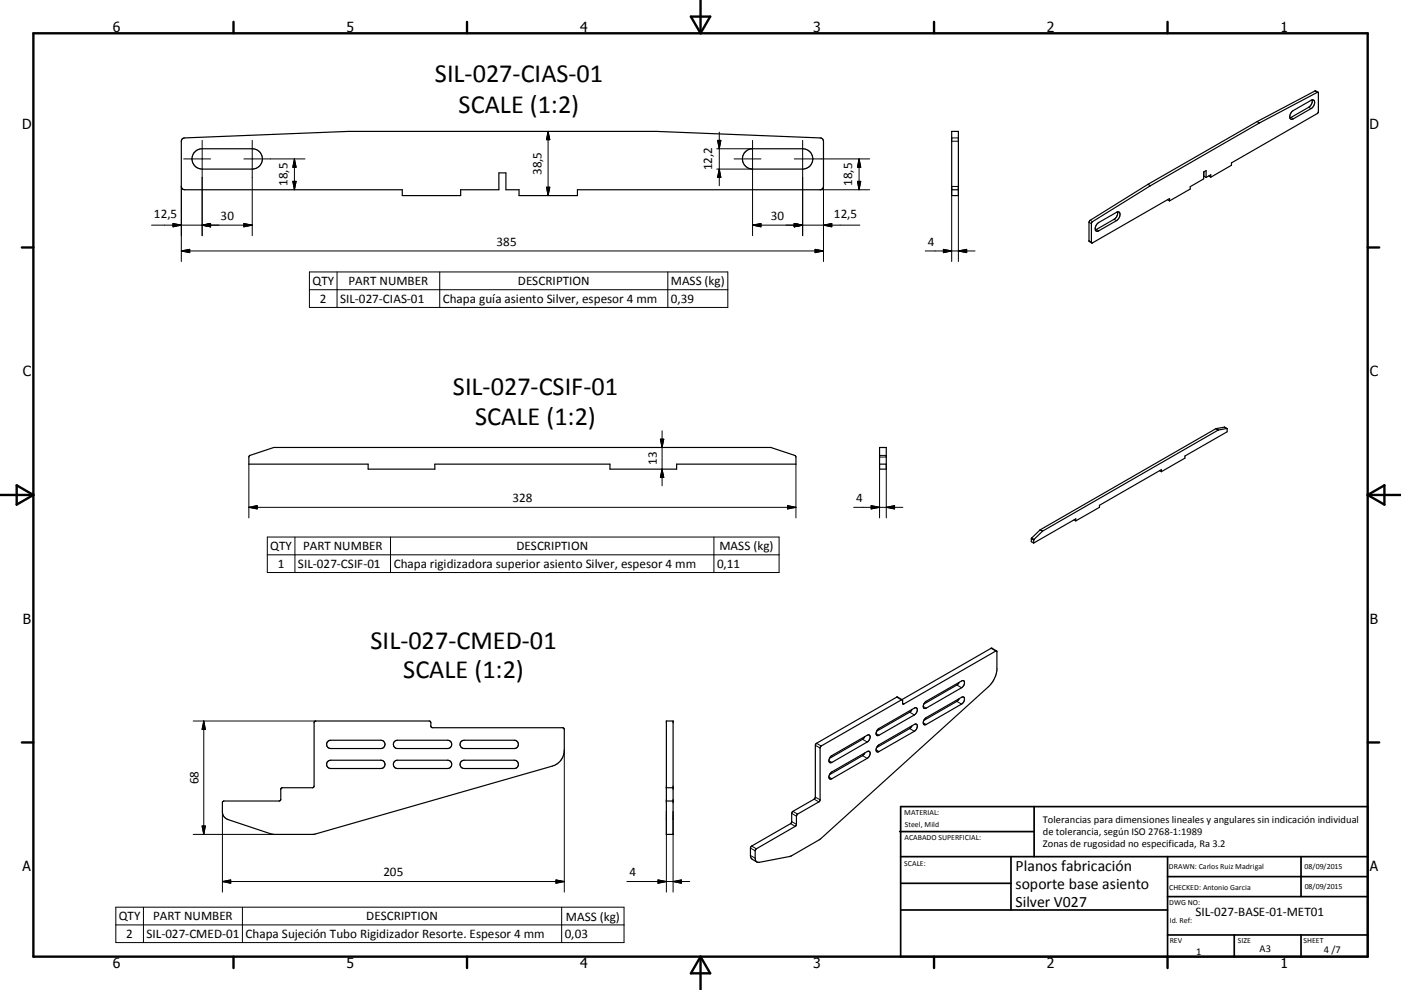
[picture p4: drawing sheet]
<svg xmlns="http://www.w3.org/2000/svg" width="420mm" height="297mm" viewBox="0 0 420 297" stroke-linecap="round" stroke-linejoin="round" font-family="sans-serif">
<g fill="none" stroke="#000" stroke-width=".36">
<path d="M285.3 39.4h2v19.3h-2zM376.9 36.5l-32.7 18.8M376.9 36.5l.7 .4M377.6 36.9l-32.7 18.8M387.3 33.5l5.8-3.4a.77 .77 0 0 1 1 .1 .77 .77 0 0 1 0 1l-.8 1.3-5.5 3.1a.77 .77 0 0 1-1-.1 .77 .77 0 0 1 0-1zM393.4 30a2.22 2.22 0 0 1-1 2.2l-5.7 3.2M395.1 27.7l.2 5.9-.3 .4-25.8 14.9v.7l-6.2 3.6M395.1 27.7l-17.5 9.2M395.2 27.7l-.9-.4-17.4 9.2M54.6 41.8l.7-.4 49.1-2h92.5l49 2 .8 .4 .2 .6v13.5l-.2 .6-.8 .4h-72.8v1.8h-17.5v-1.8h-3.9v-5h-2.1v5h-11.5v1.8h-17.5v-1.8h-65.2l-.8-.4-.2-.6v-13.5zM58.7 45.3l1.1-.6 .8-.1h15a3 3 0 0 1 3.1 3.1 3 3 0 0 1-3.1 3h-15a3 3 0 0 1-2.9-2 3 3 0 0 1 1-3.4zM223.4 45.6l1-.7 1.2-.3h15a3 3 0 0 1 3.1 3.1 3 3 0 0 1-3.1 3h-15a3 3 0 0 1-2.8-1.8 3 3 0 0 1 .6-3.3z"/>
<path d="M285.3 56.9h2M344.2 55.3l-17.5 10.9-.2 .5v5.5l.8 .7M344.2 55.3l.7 .4M344.9 55.7l-17.5 10.9-.2 .5 .1 5.8M350 59.9l.6 .4M360.9 51.6l.7-.4v2M360.9 51.6v2.1l-4.1 2.3v.7l-6.2 3.6M360.9 52.8l.7 .4M362.4 52.8l.6 .4M363 53.2v-.8l-1.4 .8M329 67.1l5.7-3.4a.76 .76 0 0 1 1 .1 .76 .76 0 0 1 0 1l-1 1.4-5.7 3.2a.92 .92 0 0 1-.7-.6 .92 .92 0 0 1 .2-1zM335 63.6a2.23 2.23 0 0 1-1 2.2l-5.6 3.2"/>
<path d="M350.6 60.3v-.7l-23.3 13.3M74.8 136.7l7.4-2.5h148.8l7.4 2.5 .2 .4v2.2h-35.7v1.4h-20v-1.4h-52.5v1.4h-20v-1.4h-35.8v-2.2zM263.7 134.2h2v6.5h-2zM263.7 139.3h2M367.8 128.6l-2.6 .4-52.6 30.3-2.6 2.6-.1 1M367.8 128.6l.1 .9-12.6 7.3v.6l-7.1 4.1M367.9 128.6l-.8-.5-2.6 .5-52.6 30.3-2.6 2.6-.1 1 .7 .4M322 156l.5 .3M322.5 156.3v-.6l-12.6 7.2M347.7 141.2l.5 .3M348.2 141.5v-.6l-18.6 10.7v.6l-7.1 4.1M298.8 195.3l-28 15.9"/>
<path d="M298.8 195.3l.1 5.8a8.4 8.4 0 0 1-2.6 4.9l-50.5 45.8-8.9 5.1-9.3 1.8-.7-.1M298.8 195.3l-1.7-.8-26.7 15.4M199.8 216.3h2v34h-2zM263.2 218.8l10.9-6.4a.67 .67 0 0 1 .9 .2 .67 .67 0 0 1-.1 .9l-.8 1-10.6 6.1a.67 .67 0 0 1-.8-.2 .67 .67 0 0 1 .1-.9zM270.5 209.9l-1.7-.7-24.1 13.9-.3 .5v15.8l-6.8 4.1-.2 .5v2.6l-.3 .4-12 7-.1 .4 .1 2.9 1.8 1.3M270.5 210l-24.5 14-.2 16.2-6.9 4.2-.1 2.9-.2 .5-11.9 6.9-.3 .6v2.2l.2 .8 .3 .3M270.5 210l.2 1.2M270.7 211.2h.1M273.4 212.8l-.7 .9-9.9 5.7M273.4 217.7l-.7 .9-9.9 5.7M277.5 210.5l10.8-6.2a.67 .67 0 0 1 .9 .2 .67 .67 0 0 1-.1 .9l-.8 .9-10.6 6.2a.67 .67 0 0 1-.9-.2 .67 .67 0 0 1 .1-.9zM277.5 215.4l10.8-6.2a.67 .67 0 0 1 .9 .2 .67 .67 0 0 1-.1 .9l-.8 .9-10.6 6.2a.67 .67 0 0 1-.9-.2 .67 .67 0 0 1 .1-.9z"/>
<path d="M287.6 204.7l-.6 .7-10 5.8M287.6 209.6l-.6 .7-10 5.8M98.2 222.5l1-.4h15a1.24 1.24 0 0 1 1.2 1.2 1.24 1.24 0 0 1-1.2 1.3h-15a1.25 1.25 0 0 1-1.2-.8 1.25 1.25 0 0 1 .2-1.3zM98.2 228.5l1-.4h15a1.24 1.24 0 0 1 1.2 1.2 1.24 1.24 0 0 1-1.2 1.3h-15a1.24 1.24 0 0 1-1.2-.8 1.24 1.24 0 0 1 .2-1.3zM118.2 222.5l1-.4h15a1.24 1.24 0 0 1 1.2 1.2 1.24 1.24 0 0 1-1.2 1.3h-15a1.25 1.25 0 0 1-1.2-.8 1.25 1.25 0 0 1 .2-1.3zM118.2 228.5l1-.4h15a1.24 1.24 0 0 1 1.2 1.2 1.24 1.24 0 0 1-1.2 1.3h-15a1.24 1.24 0 0 1-1.2-.8 1.24 1.24 0 0 1 .2-1.3zM138.2 222.5l1-.4h15a1.24 1.24 0 0 1 1.2 1.2 1.24 1.24 0 0 1-1.2 1.3h-15a1.25 1.25 0 0 1-1.2-.8 1.25 1.25 0 0 1 .2-1.3zM138.2 228.5l1-.4h15a1.24 1.24 0 0 1 1.2 1.2 1.24 1.24 0 0 1-1.2 1.3h-15a1.24 1.24 0 0 1-1.2-.8 1.24 1.24 0 0 1 .2-1.3zM199.8 236.3h2M249.2 226.8l10.8-6.2a.67 .67 0 0 1 .9 .2 .67 .67 0 0 1-.1 .9l-.8 .9-10.6 6.1a.67 .67 0 0 1-.9-.2 .67 .67 0 0 1 .1-.9zM249.2 231.7l10.8-6.2a.67 .67 0 0 1 .9 .2 .67 .67 0 0 1-.1 .9l-.8 .9-10.6 6.1a.67 .67 0 0 1-.9-.2 .67 .67 0 0 1 .1-.9zM259.3 221l-.7 .8-9.9 5.7"/>
<path d="M259.3 225.9l-.7 .8-9.9 5.7M263.2 223.7l10.9-6.4a.67 .67 0 0 1 .9 .2 .67 .67 0 0 1-.1 .9l-.8 1-10.6 6.1a.67 .67 0 0 1-.9-.2 .67 .67 0 0 1 .2-.9zM66.8 240.5l.4-.2h16.6l.4-.3v-3.3l.2-.3 9.6-.2 .2-.4v-19l.5-.5h34l.4 .4 .2 1.4 .4 .2h39l.5 .5v6.3a5 5 0 0 1-3.7 4.8l-71.3 20.4h-12.7l-13.1-4.4a2.4 2.4 0 0 1-1.7-2.4zM199.8 240.3h2"/>
</g>
<g fill="none" stroke="#000" stroke-width=".3">
<path d="M164.3 39.4v19.3M164.3 39.4l.5 2.5h-1zM215.6 39.6v16.1M387.1 35.2l.7 .4M392.4 32.2l.7 .4M394.2 27.3l.7 .4M54.4 55.9v22.6M55.1 47.7h8M60.6 42.1v28.6M73.1 47.7h18.3M75.6 42.1v28.6M87.8 54.4h1l-.5 2.5z"/>
<path d="M88.3 47.7v9.2M88.3 47.7l.5 2.5h-1zM163.8 56.2h1l-.5 2.5zM214.9 50.7h10.6M214.9 44.6h10.6M215.1 42.1h1l-.5 2.5zM215.6 50.7l.5 2.5h-1zM220.1 47.7h8M225.6 42.1v28.6M238.1 47.7h22.6M240.6 42.1v28.6M245.9 56.9h14.8"/>
<path d="M246.9 55.9v22.6M257.1 54.4h1l-.5 2.5zM257.6 47.7l.5 2.5h-1zM257.6 47.7v9.2M285.3 42.4h2M285.3 41.4h2M45.4 67.5h30.2M51.9 67.1l2.5 .4-2.5 .6zM54.4 75.3h192.5M54.4 75.3l2.5-.5v1zM60.6 67.5l2.5-.4v1zM73.1 67.1l2.5 .4-2.5 .6z"/>
<path d="M225.6 67.5h32.2M225.6 67.5l2.5-.4v1zM238.1 67.1l2.5 .4-2.5 .6zM244.4 74.8l2.5 .5-2.5 .5zM246.9 67.5l2.5-.4v1zM277.4 75.3h14.9M282.8 74.8l2.5 .5-2.5 .5zM285.3 78.5v-22.6h2v22.6M287.3 75.3l2.5-.5v1zM326.5 72.2l.7 .4M326.5 66.7l.7 .4M326.9 66.1l.6 .4"/>
<path d="M328.7 68.8l.7 .4M334 65.8l.7 .4M92.8 81.6h125.4v10.6h-125.4zM92.8 86.9h125.4M101 81.6v10.6M131.8 81.6v10.6M200.2 81.6v10.6M74.6 139.3v16.1M198 131.8h1l-.5 2.4zM198.5 129.2v16.6M238.6 139.3v16.1M263.7 134.3h2"/>
<path d="M263.7 136.6h2M263.7 137.1h2M263.7 139.3v16.1M265.7 139.3v16.1M364.5 128.6l.7 .4M364.5 128.6l.8 .4M367.1 128.1l.7 .5M74.6 152.2h164M74.6 152.2l2.5-.5v1zM198.5 140.7l.5 2.6h-1zM236.1 151.7l2.5 .5-2.5 .5zM255.9 152.2h14.8"/>
<path d="M261.2 151.7l2.5 .5-2.5 .5zM265.7 152.2l2.5-.5v1zM311.8 159l.7 .4M311.9 158.9l.7 .4M80.1 161.1h153.5v10.7h-153.5zM80.1 166.5h153.5M88.4 161.1v10.7M117.1 161.1v10.7M214 161.1v10.7M309.2 161.6l.7 .5M309.3 161.4l.7 .4M297.1 194.5l1.5 .8"/>
<path d="M57.9 216.3h36.8M61.1 216.3v34M61.1 216.3l.5 2.5h-1zM268.8 209.2l1.5 .8M270.6 211l.4 .2M272.7 213.7l1.4 .8M272.7 218.6l1.4 .8M276.8 211.9l.9 .6M276.8 216.8l.9 .6M286.9 205.5l1.4 .8M286.9 210.4l1.4 .8M169.2 225.1v42.5"/>
<path d="M244.1 239.8l1.4 .8M244.4 223.6l1.5 .8M244.4 239.2l1.5 .8M244.8 223l1.4 .8M248.5 233.1l.9 .5M248.5 228.2l.9 .5M258.6 226.7l1.4 .8M258.6 221.8l1.4 .8M262.7 220.1l.8 .5M262.7 225l.8 .5M57.9 250.3h24.2M60.6 247.8h1l-.5 2.5z"/>
<path d="M66.7 243.5v24.1M199.8 243.5v24.1M201.8 243.5v24.1M225 254.4l1.4 .9M225 256.7l1.4 .8M225.3 253.8l1.5 .8M237 247.1l1.4 .8M237.4 244l1.4 .9M237.4 246.5l1.4 .8M237.7 243.4l1.4 .8M34.7 272.2h152.4v10.6h-152.4zM34.7 277.5h152.4"/>
<path d="M43 272.2v10.6M66.7 264.5h102.5M66.7 264.5l2.5-.5v1zM72.7 272.2v10.6M166.7 264l2.5 .5-2.5 .5zM168.4 272.2v10.6M187.9 264.5h18.9M197.3 264l2.5 .5-2.5 .5zM201.8 264.5l2.5-.5v1z"/>
</g>
<g fill="none" stroke="#000" stroke-width=".71">
<path d="M10 10h400v277h-400zM70 6.6v3.4M140 6.6v3.4M207.1 5h5.8l-2.9 5zM210 0v10M280 6.6v3.4M350 6.6v3.4M6.6 74.2h3.4M410 74.2h3.5M0 148.5h10M5 145.6l5 2.9-5 2.9zM410 148.5h10.1"/>
<path d="M410 148.5l5.1-2.9v5.8zM6.6 222.7h3.4M410 222.7h3.5M70 287v3.4M140 287v3.4M210 287v10M210 287l2.9 5h-5.8zM280 287v3.4M350 287v3.4"/>
</g>
<g fill="none" stroke="#000" stroke-width=".51">
<path d="M269.7 249.5h40.3M270 242h140v45h-140zM270 257h140M303.1 257v16M310 242v15M350 257v30M390.1 257v12M270 265h33.1M270 273h80M350 269h60M350 263h60M350 280.5h60"/>
<path d="M370 280.5v6.5M390.1 280.5v6.5"/>
</g>
<g fill="#000" stroke="#000" stroke-width=".3">
<path d="M87.8 54.4h1l-.5 2.5zM88.3 47.7l.5 2.5h-1zM163.8 56.2h1l-.5 2.5zM164.3 39.4l.5 2.5h-1zM215.1 42.1h1l-.5 2.5zM215.6 50.7l.5 2.5h-1zM257.1 54.4h1l-.5 2.5zM257.6 47.7l.5 2.5h-1zM51.9 67.1l2.5 .4-2.5 .6zM54.4 75.3l2.5-.5v1zM60.6 67.5l2.5-.4v1zM73.1 67.1l2.5 .4-2.5 .6z"/>
<path d="M225.6 67.5l2.5-.4v1zM238.1 67.1l2.5 .4-2.5 .6zM244.4 74.8l2.5 .5-2.5 .5zM246.9 67.5l2.5-.4v1zM282.8 74.8l2.5 .5-2.5 .5zM287.3 75.3l2.5-.5v1zM198 131.8h1l-.5 2.4zM74.6 152.2l2.5-.5v1zM198.5 140.7l.5 2.6h-1zM236.1 151.7l2.5 .5-2.5 .5zM261.2 151.7l2.5 .5-2.5 .5zM265.7 152.2l2.5-.5v1z"/>
<path d="M61.1 216.3l.5 2.5h-1zM60.6 247.8h1l-.5 2.5zM66.7 264.5l2.5-.5v1zM166.7 264l2.5 .5-2.5 .5zM197.3 264l2.5 .5-2.5 .5zM201.8 264.5l2.5-.5v1z"/>
</g>
<g font-size="7.9">
<text x="130.4" y="24.7">SIL-027-CIAS-01</text>
<text x="137.5" y="33.8">SCALE (1:2)</text>
<text x="135.8" y="118.5">SIL-027-CSIF-01</text>
<text x="142.5" y="127.5">SCALE (1:2)</text>
<text x="111.1" y="194.6">SIL-027-CMED-01</text>
<text x="120.9" y="203.5">SCALE (1:2)</text>
</g>
<g font-size="4.7">
<text x="304.5" y="261.2">Planos fabricación</text>
<text x="304.5" y="266.6">soporte base asiento</text>
<text x="304.5" y="272">Silver V027</text>
</g>
<g font-size="4.2">
<text x="33.9" y="9.6">6</text>
<text x="103.9" y="9.6">5</text>
<text x="173.9" y="9.6">4</text>
<text x="243.8" y="9.6">3</text>
<text x="313.9" y="9.6">2</text>
<text x="383.9" y="9.6">1</text>
<text x="6.7" y="38.7">D</text>
<text x="410.5" y="38.7">D</text>
<text x="6.9" y="112.9">C</text>
<text x="410.7" y="112.9">C</text>
<text x="6.9" y="187.1">B</text>
<text x="410.7" y="187.1">B</text>
<text x="6.8" y="261.4">A</text>
<text x="410.7" y="261.4">A</text>
<text x="33.9" y="290.4">6</text>
<text x="103.9" y="290.4">5</text>
<text x="173.9" y="290.4">4</text>
<text x="243.8" y="290.4">3</text>
<text x="313.9" y="290.4">2</text>
<text x="383.9" y="290.4">1</text>
</g>
<g font-size="3.9">
<text x="162.3" y="52.6" transform="rotate(-90 162.3 52.6)">38,5</text>
<text x="213.5" y="51.1" transform="rotate(-90 213.5 51.1)">12,2</text>
<text x="86.2" y="55.8" transform="rotate(-90 86.2 55.8)">18,5</text>
<text x="255.4" y="55.8" transform="rotate(-90 255.4 55.8)">18,5</text>
<text x="46.1" y="65.4">12,5</text>
<text x="66.1" y="66">30</text>
<text x="231.1" y="66">30</text>
<text x="250" y="65.4">12,5</text>
<text x="148.8" y="73.7">385</text>
<text x="278.1" y="73.8">4</text>
<text x="93.7" y="85.5">QTY</text>
<text x="104.5" y="85.5">PART NUMBER</text>
<text x="155.3" y="85.5">DESCRIPTION</text>
<text x="201.2" y="85.6">MASS (kg)</text>
<text x="95.9" y="90.8">2</text>
<text x="101.9" y="90.8">SIL-027-CIAS-01</text>
<text x="132.8" y="90.9">Chapa guía asiento Silver, espesor 4 mm</text>
<text x="201.2" y="90.8">0,39</text>
<text x="196.9" y="139.5" transform="rotate(-90 196.9 139.5)">13</text>
<text x="153.7" y="150.6">328</text>
<text x="256.7" y="150.6">4</text>
<text x="81" y="165">QTY</text>
<text x="90.8" y="165">PART NUMBER</text>
<text x="154.9" y="165">DESCRIPTION</text>
<text x="215.7" y="165.1">MASS (kg)</text>
<text x="83.3" y="170.3">1</text>
<text x="89.3" y="170.3">SIL-027-CSIF-01</text>
<text x="118" y="170.4">Chapa rigidizadora superior asiento Silver, espesor 4 mm</text>
<text x="215" y="170.3">0,11</text>
<text x="59.5" y="235.3" transform="rotate(-90 59.5 235.3)">68</text>
<text x="115" y="262.9">205</text>
<text x="188.7" y="262.9">4</text>
<text x="358.4" y="274.9">SIL-027-BASE-01-MET01</text>
<text x="35.6" y="276.1">QTY</text>
<text x="37.8" y="281.4">2</text>
<text x="43.9" y="281.4">SIL-027-CMED-01</text>
<text x="45.9" y="276.1">PART NUMBER</text>
<text x="73.6" y="281.4">Chapa Sujeción Tubo Rigidizador Resorte. Espesor 4 mm</text>
<text x="109.8" y="276.1">DESCRIPTION</text>
<text x="169.3" y="281.4">0,03</text>
<text x="169.7" y="276.2">MASS (kg)</text>
</g>
<g font-size="3.1">
<text x="312.7" y="246.8">Tolerancias para dimensiones lineales y angulares sin indicación individual</text>
<text x="312.7" y="250.4">de tolerancia, según ISO 2768-1:1989</text>
<text x="312.7" y="254">Zonas de rugosidad no especificada, Ra 3.2</text>
<text x="358.6" y="286.5">1</text>
<text x="377.6" y="285.6">A3</text>
<text x="396.9" y="285.9">4 /7</text>
</g>
<g font-size="2.4">
<text x="271.1" y="244.4">MATERIAL:</text>
<text x="271.2" y="252">ACABADO SUPERFICIAL:</text>
<text x="271.3" y="248">Steel, Mild</text>
<text x="271.1" y="259.7">SCALE:</text>
<text x="350.4" y="260.8">DRAWN: Carlos Ruiz Madrigal</text>
<text x="391.1" y="260.6">08/09/2015</text>
<text x="350.5" y="267">CHECKED: Antonio Garcia</text>
<text x="391.2" y="266.7">08/09/2015</text>
<text x="350.5" y="271.4">DWG NO:</text>
<text x="350.7" y="276.9">Id. Ref:</text>
<text x="350.7" y="282.8">REV</text>
<text x="371.1" y="282.9">SIZE</text>
<text x="390.8" y="283">SHEET</text>
</g>
</svg>
